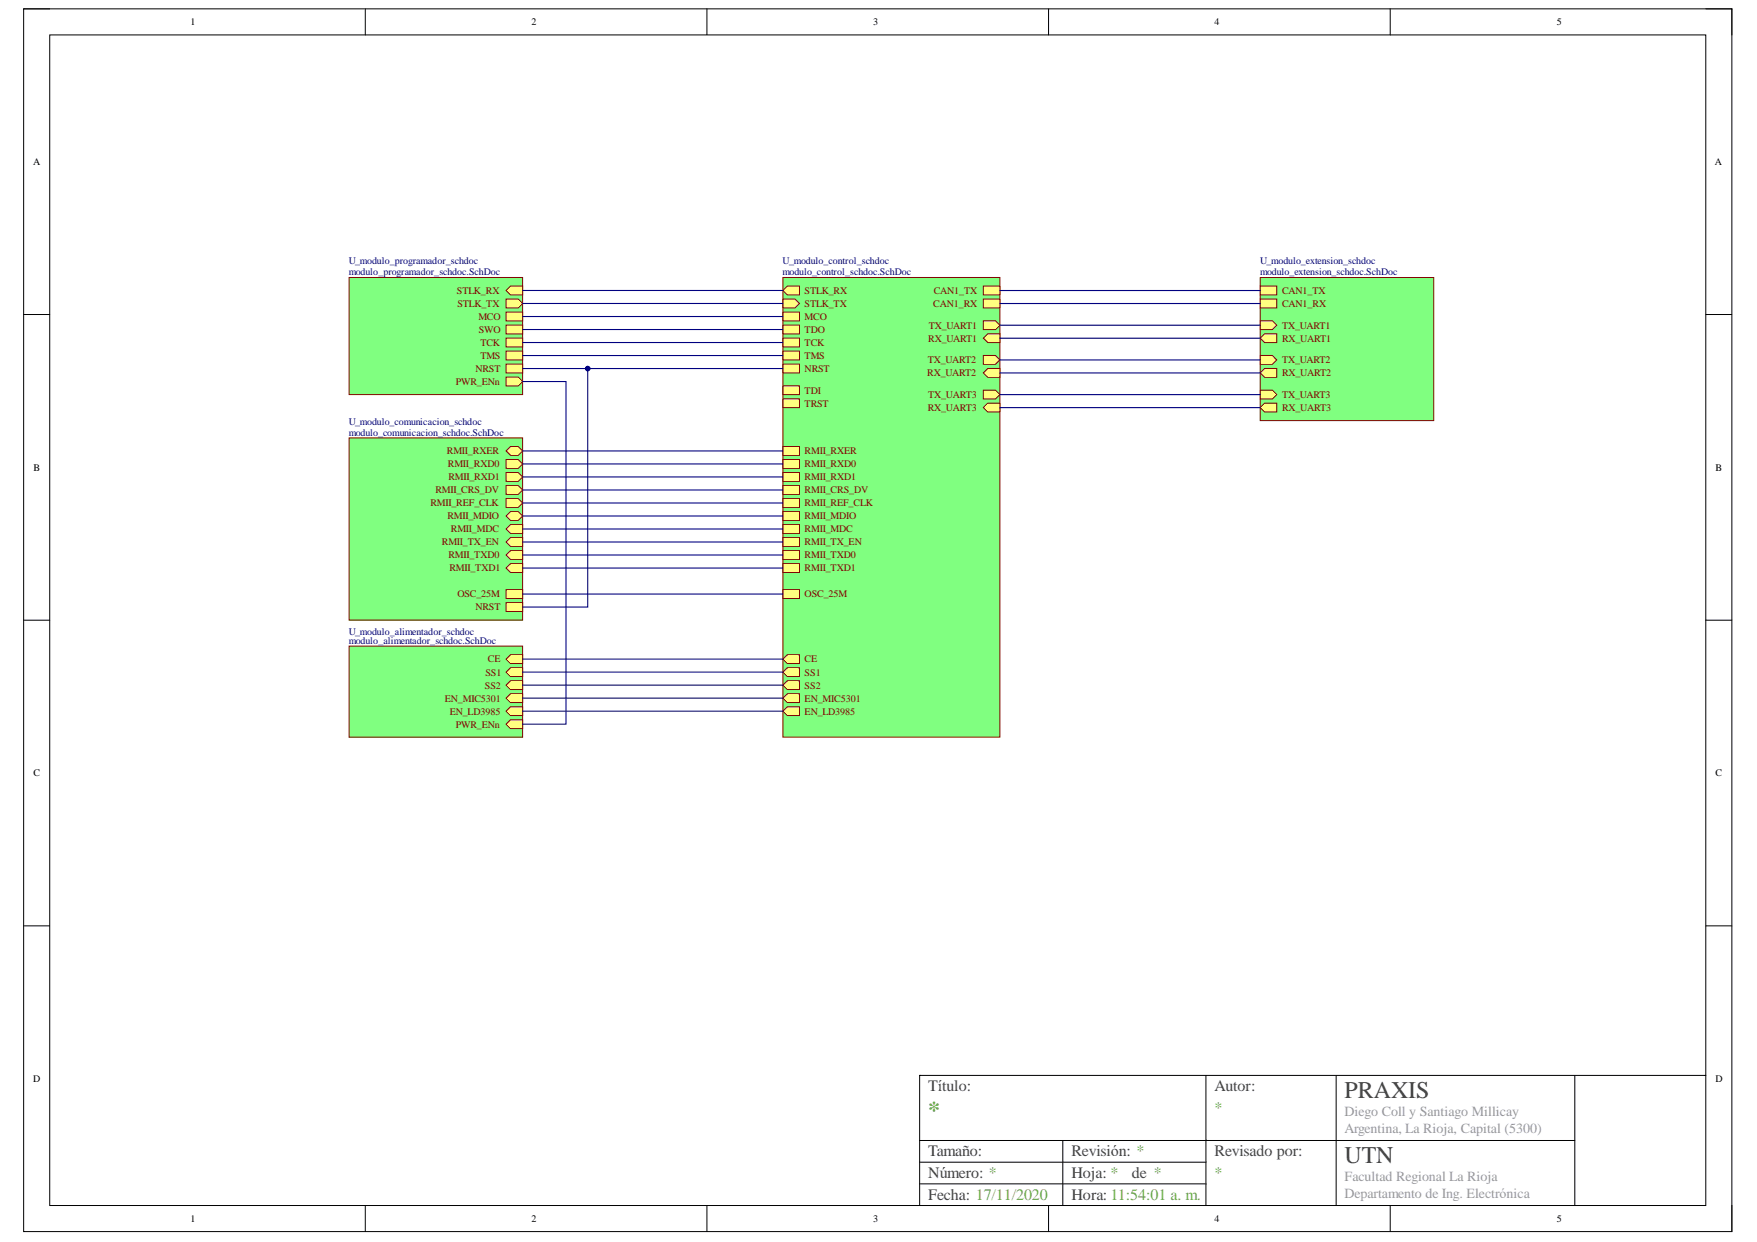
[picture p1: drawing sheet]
<svg xmlns="http://www.w3.org/2000/svg" width="297mm" height="210mm" viewBox="0 0 297 210" stroke-linecap="round" stroke-linejoin="round" font-family="sans-serif">
<path d="M4 1.5h288.8v206.6h-288.8z" fill="none" stroke="#000" stroke-width=".17"/>
<path d="M8.4 5.9h280v197.8h-280z" fill-rule="evenodd" fill="#fff"/>
<g fill="none" stroke="#000" stroke-width=".17">
<path d="M4 1.5h4.4M8.4 5.9h280v197.8h-280zM61.8 1.5v4.4M119.5 1.5v4.4M177.3 1.5v4.4M235 1.5v4.4M288.4 1.5h4.4v4.4M4 53.2h4.4M288.4 53.2h4.4M4 104.8h4.4M288.4 104.8h4.4M4 156.5h4.4"/>
<path d="M288.4 156.5h4.4M155.5 181.7h.1M155.5 181.7h132.7M155.5 192.7h110.7M155.5 196.4h48.4M155.5 181.7v22M179.7 192.7v11M203.9 181.7v22M225.9 181.7v22M266.2 181.7v22M288.2 181.7h.1M61.8 203.7v4.4"/>
<path d="M119.5 203.7v4.4M155.5 200.1h48.4M177.3 203.7v4.4M235 203.7v4.4M292.8 203.7v4.4"/>
</g>
<path d="M59 109.2h29.4v15.4h-29.4z" fill-rule="evenodd" fill="#80ff80"/>
<path d="M59 109.2h29.4v15.4h-29.4z" fill="none" stroke="#800000" stroke-width=".17"/>
<path d="M85.6 113.6l.7-.8h2.1v1.5h-2.1z" fill-rule="evenodd" fill="#ffff80"/>
<path d="M85.6 113.6l.7-.8h2.1v1.5h-2.1z" fill="none" stroke="#800000" stroke-width=".17"/>
<path d="M85.6 115.8l.7-.8h2.1v1.5h-2.1z" fill-rule="evenodd" fill="#ffff80"/>
<path d="M85.6 115.8l.7-.8h2.1v1.5h-2.1z" fill="none" stroke="#800000" stroke-width=".17"/>
<path d="M85.6 122.4l.7-.8h2.1v1.5h-2.1z" fill-rule="evenodd" fill="#ffff80"/>
<path d="M85.6 122.4l.7-.8h2.1v1.5h-2.1z" fill="none" stroke="#800000" stroke-width=".17"/>
<path d="M85.6 111.4l.7-.8h2.1v1.5h-2.1z" fill-rule="evenodd" fill="#ffff80"/>
<path d="M85.6 111.4l.7-.8h2.1v1.5h-2.1z" fill="none" stroke="#800000" stroke-width=".17"/>
<path d="M85.6 118l.7-.8h2.1v1.5h-2.1z" fill-rule="evenodd" fill="#ffff80"/>
<path d="M85.6 118l.7-.8h2.1v1.5h-2.1z" fill="none" stroke="#800000" stroke-width=".17"/>
<path d="M85.6 120.2l.7-.8h2.1v1.5h-2.1z" fill-rule="evenodd" fill="#ffff80"/>
<path d="M85.6 120.2l.7-.8h2.1v1.5h-2.1z" fill="none" stroke="#800000" stroke-width=".17"/>
<path d="M213.1 46.9h29.3v24.2h-29.3z" fill-rule="evenodd" fill="#80ff80"/>
<path d="M213.1 46.9h29.3v24.2h-29.3z" fill="none" stroke="#800000" stroke-width=".17"/>
<path d="M213.1 54.2h2l.7 .8-.7 .7h-2z" fill-rule="evenodd" fill="#ffff80"/>
<path d="M213.1 54.2h2l.7 .8-.7 .7h-2z" fill="none" stroke="#800000" stroke-width=".17"/>
<path d="M213.8 56.4h2v1.5h-2l-.7-.7z" fill-rule="evenodd" fill="#ffff80"/>
<path d="M213.8 56.4h2v1.5h-2l-.7-.7z" fill="none" stroke="#800000" stroke-width=".17"/>
<path d="M213.1 60.1h2l.7 .7-.7 .8h-2z" fill-rule="evenodd" fill="#ffff80"/>
<path d="M213.1 60.1h2l.7 .7-.7 .8h-2z" fill="none" stroke="#800000" stroke-width=".17"/>
<path d="M213.8 62.3h2v1.5h-2l-.7-.8z" fill-rule="evenodd" fill="#ffff80"/>
<path d="M213.8 62.3h2v1.5h-2l-.7-.8z" fill="none" stroke="#800000" stroke-width=".17"/>
<path d="M213.1 65.9h2l.7 .8-.7 .7h-2z" fill-rule="evenodd" fill="#ffff80"/>
<path d="M213.1 65.9h2l.7 .8-.7 .7h-2z" fill="none" stroke="#800000" stroke-width=".17"/>
<path d="M213.8 68.1h2v1.5h-2l-.7-.7z" fill-rule="evenodd" fill="#ffff80"/>
<path d="M213.8 68.1h2v1.5h-2l-.7-.7z" fill="none" stroke="#800000" stroke-width=".17"/>
<path d="M213.1 48.3h2.7v1.5h-2.7z" fill-rule="evenodd" fill="#ffff80"/>
<path d="M213.1 48.3h2.7v1.5h-2.7z" fill="none" stroke="#800000" stroke-width=".17"/>
<path d="M213.1 50.5h2.7v1.5h-2.7z" fill-rule="evenodd" fill="#ffff80"/>
<path d="M213.1 50.5h2.7v1.5h-2.7z" fill="none" stroke="#800000" stroke-width=".17"/>
<path d="M59 74h29.4v30.8h-29.4z" fill-rule="evenodd" fill="#80ff80"/>
<path d="M59 74h29.4v30.8h-29.4z" fill="none" stroke="#800000" stroke-width=".17"/>
<path d="M85.6 93.8l.7-.7h2.1v1.4h-2.1z" fill-rule="evenodd" fill="#ffff80"/>
<path d="M85.6 93.8l.7-.7h2.1v1.4h-2.1z" fill="none" stroke="#800000" stroke-width=".17"/>
<path d="M85.6 91.6l.7-.7h2.1v1.4h-2.1z" fill-rule="evenodd" fill="#ffff80"/>
<path d="M85.6 91.6l.7-.7h2.1v1.4h-2.1z" fill="none" stroke="#800000" stroke-width=".17"/>
<path d="M85.6 77.7h2l.8 .7-.8 .8h-2z" fill-rule="evenodd" fill="#ffff80"/>
<path d="M85.6 77.7h2l.8 .7-.8 .8h-2z" fill="none" stroke="#800000" stroke-width=".17"/>
<path d="M85.6 84.3h2l.8 .7-.8 .8h-2z" fill-rule="evenodd" fill="#ffff80"/>
<path d="M85.6 84.3h2l.8 .7-.8 .8h-2z" fill="none" stroke="#800000" stroke-width=".17"/>
<path d="M85.6 82.1h2l.8 .7-.8 .7h-2z" fill-rule="evenodd" fill="#ffff80"/>
<path d="M85.6 82.1h2l.8 .7-.8 .7h-2z" fill="none" stroke="#800000" stroke-width=".17"/>
<path d="M85.6 89.4l.7-.7h2.1v1.4h-2.1z" fill-rule="evenodd" fill="#ffff80"/>
<path d="M85.6 89.4l.7-.7h2.1v1.4h-2.1z" fill="none" stroke="#800000" stroke-width=".17"/>
<path d="M85.6 87.2l.7-.7h1.3l.8 .7-.8 .8h-1.3z" fill-rule="evenodd" fill="#ffff80"/>
<path d="M85.6 87.2l.7-.7h1.3l.8 .7-.8 .8h-1.3z" fill="none" stroke="#800000" stroke-width=".17"/>
<path d="M85.6 101.9h2.8v1.4h-2.8z" fill-rule="evenodd" fill="#ffff80"/>
<path d="M85.6 101.9h2.8v1.4h-2.8z" fill="none" stroke="#800000" stroke-width=".17"/>
<path d="M85.6 96l.7-.7h2.1v1.4h-2.1z" fill-rule="evenodd" fill="#ffff80"/>
<path d="M85.6 96l.7-.7h2.1v1.4h-2.1z" fill="none" stroke="#800000" stroke-width=".17"/>
<path d="M85.6 79.9h2l.8 .7-.8 .8h-2z" fill-rule="evenodd" fill="#ffff80"/>
<path d="M85.6 79.9h2l.8 .7-.8 .8h-2z" fill="none" stroke="#800000" stroke-width=".17"/>
<path d="M85.6 76.2l.7-.7h1.3l.8 .7-.8 .8h-1.3z" fill-rule="evenodd" fill="#ffff80"/>
<path d="M85.6 76.2l.7-.7h1.3l.8 .7-.8 .8h-1.3z" fill="none" stroke="#800000" stroke-width=".17"/>
<path d="M85.6 99.7h2.8v1.4h-2.8z" fill-rule="evenodd" fill="#ffff80"/>
<path d="M85.6 99.7h2.8v1.4h-2.8z" fill="none" stroke="#800000" stroke-width=".17"/>
<path d="M59 46.9h29.4v19.8h-29.4z" fill-rule="evenodd" fill="#80ff80"/>
<path d="M59 46.9h29.4v19.8h-29.4z" fill="none" stroke="#800000" stroke-width=".17"/>
<path d="M85.6 50.5h2l.8 .8-.8 .7h-2z" fill-rule="evenodd" fill="#ffff80"/>
<path d="M85.6 50.5h2l.8 .8-.8 .7h-2z" fill="none" stroke="#800000" stroke-width=".17"/>
<path d="M85.6 49.1l.7-.8h2.1v1.5h-2.1z" fill-rule="evenodd" fill="#ffff80"/>
<path d="M85.6 49.1l.7-.8h2.1v1.5h-2.1z" fill="none" stroke="#800000" stroke-width=".17"/>
<path d="M85.6 52.7h2.8v1.5h-2.8z" fill-rule="evenodd" fill="#ffff80"/>
<path d="M85.6 52.7h2.8v1.5h-2.8z" fill="none" stroke="#800000" stroke-width=".17"/>
<path d="M85.6 63.7h2l.8 .8-.8 .7h-2z" fill-rule="evenodd" fill="#ffff80"/>
<path d="M85.6 63.7h2l.8 .8-.8 .7h-2z" fill="none" stroke="#800000" stroke-width=".17"/>
<path d="M85.6 59.3h2.8v1.5h-2.8z" fill-rule="evenodd" fill="#ffff80"/>
<path d="M85.6 59.3h2.8v1.5h-2.8z" fill="none" stroke="#800000" stroke-width=".17"/>
<path d="M85.6 57.1h2.8v1.5h-2.8z" fill-rule="evenodd" fill="#ffff80"/>
<path d="M85.6 57.1h2.8v1.5h-2.8z" fill="none" stroke="#800000" stroke-width=".17"/>
<path d="M85.6 61.5h2.8v1.5h-2.8z" fill-rule="evenodd" fill="#ffff80"/>
<path d="M85.6 61.5h2.8v1.5h-2.8z" fill="none" stroke="#800000" stroke-width=".17"/>
<path d="M85.6 54.9h2.8v1.5h-2.8z" fill-rule="evenodd" fill="#ffff80"/>
<path d="M85.6 54.9h2.8v1.5h-2.8z" fill="none" stroke="#800000" stroke-width=".17"/>
<path d="M132.4 46.9h36.6v77.7h-36.6z" fill-rule="evenodd" fill="#80ff80"/>
<path d="M132.4 46.9h36.6v77.7h-36.6z" fill="none" stroke="#800000" stroke-width=".17"/>
<path d="M132.4 93.1h2.8v1.4h-2.8z" fill-rule="evenodd" fill="#ffff80"/>
<path d="M132.4 93.1h2.8v1.4h-2.8z" fill="none" stroke="#800000" stroke-width=".17"/>
<path d="M132.4 90.9h2.8v1.4h-2.8z" fill-rule="evenodd" fill="#ffff80"/>
<path d="M132.4 90.9h2.8v1.4h-2.8z" fill="none" stroke="#800000" stroke-width=".17"/>
<path d="M132.4 77.7h2.8v1.5h-2.8z" fill-rule="evenodd" fill="#ffff80"/>
<path d="M132.4 77.7h2.8v1.5h-2.8z" fill="none" stroke="#800000" stroke-width=".17"/>
<path d="M132.4 84.3h2.8v1.5h-2.8z" fill-rule="evenodd" fill="#ffff80"/>
<path d="M132.4 84.3h2.8v1.5h-2.8z" fill="none" stroke="#800000" stroke-width=".17"/>
<path d="M132.4 82.1h2.8v1.4h-2.8z" fill-rule="evenodd" fill="#ffff80"/>
<path d="M132.4 82.1h2.8v1.4h-2.8z" fill="none" stroke="#800000" stroke-width=".17"/>
<path d="M132.4 88.7h2.8v1.4h-2.8z" fill-rule="evenodd" fill="#ffff80"/>
<path d="M132.4 88.7h2.8v1.4h-2.8z" fill="none" stroke="#800000" stroke-width=".17"/>
<path d="M132.4 86.5h2.8v1.5h-2.8z" fill-rule="evenodd" fill="#ffff80"/>
<path d="M132.4 86.5h2.8v1.5h-2.8z" fill="none" stroke="#800000" stroke-width=".17"/>
<path d="M132.4 95.3h2.8v1.4h-2.8z" fill-rule="evenodd" fill="#ffff80"/>
<path d="M132.4 95.3h2.8v1.4h-2.8z" fill="none" stroke="#800000" stroke-width=".17"/>
<path d="M132.4 79.9h2.8v1.5h-2.8z" fill-rule="evenodd" fill="#ffff80"/>
<path d="M132.4 79.9h2.8v1.5h-2.8z" fill="none" stroke="#800000" stroke-width=".17"/>
<path d="M132.4 75.5h2.8v1.5h-2.8z" fill-rule="evenodd" fill="#ffff80"/>
<path d="M132.4 75.5h2.8v1.5h-2.8z" fill="none" stroke="#800000" stroke-width=".17"/>
<path d="M132.4 99.7h2.8v1.4h-2.8z" fill-rule="evenodd" fill="#ffff80"/>
<path d="M132.4 99.7h2.8v1.4h-2.8z" fill="none" stroke="#800000" stroke-width=".17"/>
<path d="M132.4 49.1l.7-.8h2.1v1.5h-2.1z" fill-rule="evenodd" fill="#ffff80"/>
<path d="M132.4 49.1l.7-.8h2.1v1.5h-2.1z" fill="none" stroke="#800000" stroke-width=".17"/>
<path d="M132.4 50.5h2l.8 .8-.8 .7h-2z" fill-rule="evenodd" fill="#ffff80"/>
<path d="M132.4 50.5h2l.8 .8-.8 .7h-2z" fill="none" stroke="#800000" stroke-width=".17"/>
<path d="M132.4 54.9h2.8v1.5h-2.8z" fill-rule="evenodd" fill="#ffff80"/>
<path d="M132.4 54.9h2.8v1.5h-2.8z" fill="none" stroke="#800000" stroke-width=".17"/>
<path d="M132.4 57.1h2.8v1.5h-2.8z" fill-rule="evenodd" fill="#ffff80"/>
<path d="M132.4 57.1h2.8v1.5h-2.8z" fill="none" stroke="#800000" stroke-width=".17"/>
<path d="M132.4 59.3h2.8v1.5h-2.8z" fill-rule="evenodd" fill="#ffff80"/>
<path d="M132.4 59.3h2.8v1.5h-2.8z" fill="none" stroke="#800000" stroke-width=".17"/>
<path d="M132.4 65.2h2.8v1.5h-2.8z" fill-rule="evenodd" fill="#ffff80"/>
<path d="M132.4 65.2h2.8v1.5h-2.8z" fill="none" stroke="#800000" stroke-width=".17"/>
<path d="M132.4 67.4h2.8v1.5h-2.8z" fill-rule="evenodd" fill="#ffff80"/>
<path d="M132.4 67.4h2.8v1.5h-2.8z" fill="none" stroke="#800000" stroke-width=".17"/>
<path d="M132.4 111.4l.7-.8h2.1v1.5h-2.1z" fill-rule="evenodd" fill="#ffff80"/>
<path d="M132.4 111.4l.7-.8h2.1v1.5h-2.1z" fill="none" stroke="#800000" stroke-width=".17"/>
<path d="M132.4 118l.7-.8h2.1v1.5h-2.1z" fill-rule="evenodd" fill="#ffff80"/>
<path d="M132.4 118l.7-.8h2.1v1.5h-2.1z" fill="none" stroke="#800000" stroke-width=".17"/>
<path d="M132.4 120.2l.7-.8h2.1v1.5h-2.1z" fill-rule="evenodd" fill="#ffff80"/>
<path d="M132.4 120.2l.7-.8h2.1v1.5h-2.1z" fill="none" stroke="#800000" stroke-width=".17"/>
<path d="M132.4 113.6l.7-.8h2.1v1.5h-2.1z" fill-rule="evenodd" fill="#ffff80"/>
<path d="M132.4 113.6l.7-.8h2.1v1.5h-2.1z" fill="none" stroke="#800000" stroke-width=".17"/>
<path d="M132.4 115.8l.7-.8h2.1v1.5h-2.1z" fill-rule="evenodd" fill="#ffff80"/>
<path d="M132.4 115.8l.7-.8h2.1v1.5h-2.1z" fill="none" stroke="#800000" stroke-width=".17"/>
<path d="M166.2 54.2h2.1l.7 .8-.7 .7h-2.1z" fill-rule="evenodd" fill="#ffff80"/>
<path d="M166.2 54.2h2.1l.7 .8-.7 .7h-2.1z" fill="none" stroke="#800000" stroke-width=".17"/>
<path d="M166.2 57.2l.8-.8h2v1.5h-2z" fill-rule="evenodd" fill="#ffff80"/>
<path d="M166.2 57.2l.8-.8h2v1.5h-2z" fill="none" stroke="#800000" stroke-width=".17"/>
<path d="M166.2 60.1h2.1l.7 .7-.7 .8h-2.1z" fill-rule="evenodd" fill="#ffff80"/>
<path d="M166.2 60.1h2.1l.7 .7-.7 .8h-2.1z" fill="none" stroke="#800000" stroke-width=".17"/>
<path d="M166.2 63l.8-.7h2v1.5h-2z" fill-rule="evenodd" fill="#ffff80"/>
<path d="M166.2 63l.8-.7h2v1.5h-2z" fill="none" stroke="#800000" stroke-width=".17"/>
<path d="M166.2 65.9h2.1l.7 .8-.7 .7h-2.1z" fill-rule="evenodd" fill="#ffff80"/>
<path d="M166.2 65.9h2.1l.7 .8-.7 .7h-2.1z" fill="none" stroke="#800000" stroke-width=".17"/>
<path d="M166.2 68.9l.8-.8h2v1.5h-2z" fill-rule="evenodd" fill="#ffff80"/>
<path d="M166.2 68.9l.8-.8h2v1.5h-2z" fill="none" stroke="#800000" stroke-width=".17"/>
<path d="M166.2 50.5h2.8v1.5h-2.8z" fill-rule="evenodd" fill="#ffff80"/>
<path d="M166.2 50.5h2.8v1.5h-2.8z" fill="none" stroke="#800000" stroke-width=".17"/>
<path d="M166.2 48.3h2.8v1.5h-2.8z" fill-rule="evenodd" fill="#ffff80"/>
<path d="M166.2 48.3h2.8v1.5h-2.8z" fill="none" stroke="#800000" stroke-width=".17"/>
<path d="M132.4 52.7h2.8v1.5h-2.8z" fill-rule="evenodd" fill="#ffff80"/>
<path d="M132.4 52.7h2.8v1.5h-2.8z" fill="none" stroke="#800000" stroke-width=".17"/>
<path d="M132.4 61.5h2.8v1.5h-2.8z" fill-rule="evenodd" fill="#ffff80"/>
<path d="M132.4 61.5h2.8v1.5h-2.8z" fill="none" stroke="#800000" stroke-width=".17"/>
<path d="M169 49.1h44.1M88.4 64.5h7.3v57.9h-7.3M99.4 62.3v40.3h-11M88.4 118h44M88.4 115.8h44M88.4 113.6h44M88.4 111.4h44M88.4 120.2h44" fill="none" stroke="#000080" stroke-width=".19"/>
<circle cx="99.4" cy="62.3" r=".37" fill="#000080"/>
<circle cx="99.4" cy="62.3" r=".37" fill="none" stroke="#000080" stroke-width=".17"/>
<path d="M88.4 62.3h44M88.4 78.4h44M88.4 76.2h44M88.4 96h44M88.4 93.8h44M88.4 91.6h44M88.4 89.4h44M88.4 87.2h44M88.4 85h44M88.4 82.8h44M88.4 80.6h44M88.4 100.4h44" fill="none" stroke="#000080" stroke-width=".19"/>
<circle cx="99.4" cy="62.3" r=".37" fill="#000080"/>
<circle cx="99.4" cy="62.3" r=".37" fill="none" stroke="#000080" stroke-width=".17"/>
<g fill="none" stroke="#000080" stroke-width=".19">
<path d="M88.4 57.9h44M88.4 55.7h44M88.4 53.5h44M88.4 51.3h44M88.4 49.1h44M169 51.3h44.1M169 57.2h44.1M169 55h44.1M88.4 60.1h44M169 68.9h44.1M169 66.7h44.1M169 63h44.1"/>
<path d="M169 60.8h44.1"/>
</g>
<g font-size="4.1" fill="#434343">
<text x="227.3" y="185.6">PRAXIS</text>
<text x="227.3" y="196.6">UTN</text>
</g>
<text font-size="4.1" fill="#6aa84f" x="156.9" y="188.9">*</text>
<g font-size="2.7" fill="#434343">
<text x="156.9" y="184.4">Título:</text>
<text x="205.3" y="184.4">Autor:</text>
<text x="156.9" y="195.4">Tamaño:</text>
<text x="181.1" y="195.4">Revisión: *</text>
<text x="205.3" y="195.4">Revisado por:</text>
<text x="156.9" y="199.2">Número: *</text>
<text x="156.9" y="202.8">Fecha: 17/11/2020</text>
<text x="181.1" y="199.2">Hoja: *</text>
<text x="181.1" y="202.8">Hora: 11:54:01 a. m.</text>
<text x="191.4" y="199.2">de *</text>
</g>
<g font-size="2.7" fill="#6aa84f">
<text x="205.3" y="188.2">*</text>
<text x="205.3" y="199.2">*</text>
</g>
<g font-size="2.4" fill="#999">
<text x="227.3" y="191.5">Argentina, La Rioja, Capital (5300)</text>
<text x="227.3" y="188.6">Diego Coll y Santiago Millicay</text>
<text x="227.3" y="202.5">Departamento de Ing. Electrónica</text>
<text x="227.3" y="199.6">Facultad Regional La Rioja</text>
</g>
<g font-size="1.7">
<text x="32.2" y="4.2">1</text>
<text x="89.8" y="4.2">2</text>
<text x="147.6" y="4.2">3</text>
<text x="205.3" y="4.2">4</text>
<text x="263.2" y="4.2">5</text>
<text x="5.6" y="27.9">A</text>
<text x="289.9" y="27.9">A</text>
<text x="5.7" y="79.5">B</text>
<text x="290" y="79.5">B</text>
<text x="5.7" y="131.2">C</text>
<text x="290" y="131.2">C</text>
<text x="5.6" y="182.8">D</text>
<text x="290" y="182.8">D</text>
<text x="32.2" y="206.5">1</text>
<text x="89.8" y="206.5">2</text>
<text x="147.6" y="206.5">3</text>
<text x="205.3" y="206.5">4</text>
<text x="263.2" y="206.5">5</text>
</g>
<g font-size="1.7" fill="#000080">
<text x="59" y="44.6">U_modulo_programador_schdoc</text>
<text x="59" y="46.5">modulo_programador_schdoc.SchDoc</text>
<text x="132.3" y="44.6">U_modulo_control_schdoc</text>
<text x="132.3" y="46.5">modulo_control_schdoc.SchDoc</text>
<text x="213" y="44.6">U_modulo_extension_schdoc</text>
<text x="213" y="46.5">modulo_extension_schdoc.SchDoc</text>
<text x="59" y="71.8">U_modulo_comunicacion_schdoc</text>
<text x="59" y="73.6">modulo_comunicacion_schdoc.SchDoc</text>
<text x="59" y="107.4">U_modulo_alimentador_schdoc</text>
<text x="59" y="108.8">modulo_alimentador_schdoc.SchDoc</text>
</g>
<g font-size="1.7" fill="#800000">
<text x="77.2" y="49.7">STLK_RX</text>
<text x="77.3" y="51.9">STLK_TX</text>
<text x="136" y="49.7">STLK_RX</text>
<text x="136" y="51.9">STLK_TX</text>
<text x="157.8" y="51.9">CAN1_RX</text>
<text x="157.9" y="49.7">CAN1_TX</text>
<text x="216.7" y="49.7">CAN1_TX</text>
<text x="216.7" y="51.9">CAN1_RX</text>
<text x="80.9" y="54.1">MCO</text>
<text x="81" y="56.3">SWO</text>
<text x="81.2" y="58.5">TCK</text>
<text x="136" y="56.3">TDO</text>
<text x="136" y="58.5">TCK</text>
<text x="136" y="54.1">MCO</text>
<text x="156.9" y="57.7">RX_UART1</text>
<text x="157" y="55.5">TX_UART1</text>
<text x="216.7" y="55.5">TX_UART1</text>
<text x="216.7" y="57.7">RX_UART1</text>
<text x="77.1" y="65.1">PWR_ENn</text>
<text x="80.4" y="62.9">NRST</text>
<text x="81.2" y="60.7">TMS</text>
<text x="136" y="60.7">TMS</text>
<text x="136" y="62.9">NRST</text>
<text x="156.8" y="63.6">RX_UART2</text>
<text x="156.8" y="61.4">TX_UART2</text>
<text x="216.7" y="61.4">TX_UART2</text>
<text x="216.7" y="63.6">RX_UART2</text>
<text x="136" y="66.5">TDI</text>
<text x="136" y="68.7">TRST</text>
<text x="156.8" y="69.5">RX_UART3</text>
<text x="156.9" y="67.3">TX_UART3</text>
<text x="216.7" y="67.3">TX_UART3</text>
<text x="216.7" y="69.5">RX_UART3</text>
<text x="75.5" y="76.7">RMII_RXER</text>
<text x="136" y="76.7">RMII_RXER</text>
<text x="73.6" y="83.3">RMII_CRS_DV</text>
<text x="75.7" y="78.9">RMII_RXD0</text>
<text x="75.8" y="81.1">RMII_RXD1</text>
<text x="136" y="78.9">RMII_RXD0</text>
<text x="136" y="83.3">RMII_CRS_DV</text>
<text x="136" y="81.1">RMII_RXD1</text>
<text x="72.8" y="85.5">RMII_REF_CLK</text>
<text x="75.6" y="87.7">RMII_MDIO</text>
<text x="76.2" y="89.9">RMII_MDC</text>
<text x="136" y="85.5">RMII_REF_CLK</text>
<text x="136" y="89.9">RMII_MDC</text>
<text x="136" y="87.7">RMII_MDIO</text>
<text x="74.7" y="92.1">RMII_TX_EN</text>
<text x="75.8" y="94.3">RMII_TXD0</text>
<text x="136" y="94.3">RMII_TXD0</text>
<text x="136" y="92.1">RMII_TX_EN</text>
<text x="76" y="96.5">RMII_TXD1</text>
<text x="77.3" y="100.9">OSC_25M</text>
<text x="136" y="96.5">RMII_TXD1</text>
<text x="136" y="100.9">OSC_25M</text>
<text x="80.4" y="103.1">NRST</text>
<text x="82.5" y="111.9">CE</text>
<text x="136" y="111.9">CE</text>
<text x="75.2" y="118.6">EN_MIC5301</text>
<text x="82" y="116.4">SS2</text>
<text x="82.1" y="114.2">SS1</text>
<text x="136" y="118.6">EN_MIC5301</text>
<text x="136" y="114.2">SS1</text>
<text x="136" y="116.4">SS2</text>
<text x="76.1" y="120.8">EN_LD3985</text>
<text x="77.1" y="123">PWR_ENn</text>
<text x="136" y="120.8">EN_LD3985</text>
</g>
</svg>
